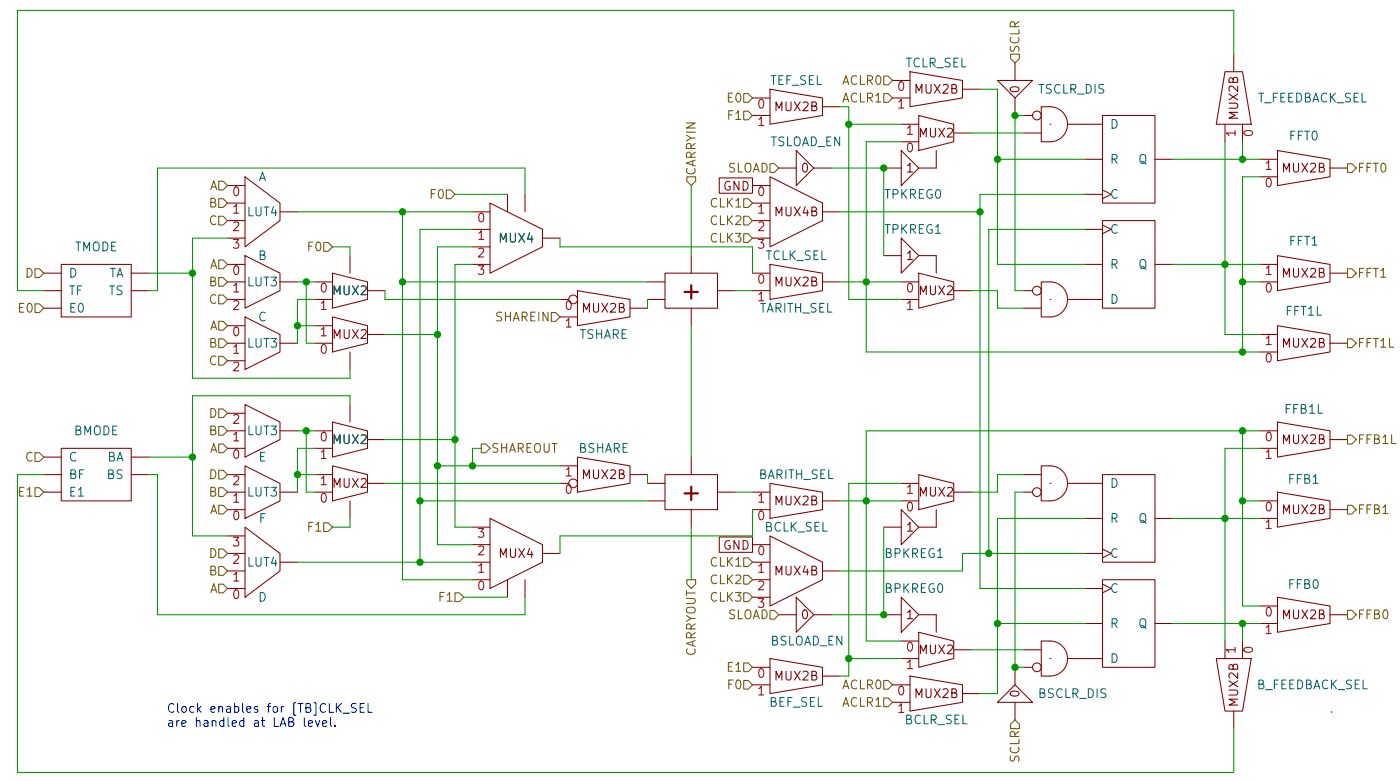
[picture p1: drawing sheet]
<svg xmlns="http://www.w3.org/2000/svg" width="203mm" height="113mm" viewBox="0 0 203 113" stroke-linecap="round" stroke-linejoin="round" font-family="sans-serif">
<g fill="none" stroke="#840000" stroke-width=".15">
<path d="M109.2 14.2h2.6M109.2 16.7h2.6M111.8 12.9l7.6 1.3v2.5l-7.6 1.3zM119.4 15.5h2.5M129.5 14.2h2.6M129.5 11.7h2.6M130.8 18h2.5M132.1 10.4l7.6 1.3v2.5l-7.6 1.3zM133.3 16.7l5.1 1.3v2.6l-5.1 1.2zM138.4 19.3h2.6M139.7 12.9h2.5M144.8 11.7h5.1l-2.6 2.5z"/>
<path d="M147.3 9.1v2.6M147.3 14.2v2.5M148.6 16.7h1.3M148.6 19.3h2.5M151.1 15.5h1.3a2.54 2.54 0 0 1 2.5 2.5 2.54 2.54 0 0 1-2.5 2.6h-1.3zM152.4 18h.1M154.9 18h5.1M160 16.7h7.6v12.7h-7.6zM177.8 10.4h2.5l1.3 7.6h-5.1zM177.8 18v2.6M179.1 7.9v2.5M180.3 18v2.6"/>
<path d="M6.3 39.6h2.6M8.9 38.3h10.1v7.7h-10.1zM19 39.6h2.6M33 34.5h2.6M33 38.3h2.6M33 26.9h2.6M33 29.4h2.6M33 32h2.6M35.6 37.1l5 2.5v2.5l-5 2.6zM35.6 25.6l5 3.8v2.6l-5 3.8zM40.6 30.7h2.6M48.3 39.6l5 1.3v2.5l-5 1.3z"/>
<path d="M50.8 37.1v2.5M68.6 30.7h2.5M68.6 33.3h2.5M68.6 35.8h2.5M68.6 38.3h2.5M71.1 29.4l7.6 3.9v2.5l-7.6 3.8zM73.7 28.2v2.5M76.2 28.2v2.5M78.7 34.5h2.6M96.5 39.6h7.6v5.1h-7.6zM100.3 37.1v2.5M104.4 25.8h4.8v2.2h-4.8z"/>
<path d="M109.2 39.6h2.6M109.2 34.5h2.6M109.2 26.9h2.6M109.2 29.4h2.6M109.2 32h2.6M111.8 38.3l7.6 1.3v2.5l-7.6 1.3zM111.8 25.6l7.6 3.8v2.6l-7.6 3.8zM113 24.4h2.6M115.6 21.8l2.5 2.6-2.5 2.5zM118.1 24.4h2.5M119.4 30.7h2.5M128.3 24.4h2.5"/>
<path d="M128.3 37.1h2.5M130.8 21.8l2.5 2.6-2.5 2.5zM130.8 34.5l2.5 2.6-2.5 2.5zM130.8 20.6h2.5M133.3 39.6l5.1 1.3v2.5l-5.1 1.3zM133.3 37.1h2.6v2.5M135.9 21.8v2.6h-2.6M157.5 33.3h2.5M157.5 38.3h2.5M157.5 23.1h2.5M157.5 28.2h2.5M160 32h7.6v12.7h-7.6z"/>
<path d="M160 32.6l1.3 .7-1.3 .6M160 27.5l1.3 .7-1.3 .6M167.6 38.3h2.6M167.6 23.1h2.6M182.9 38.3h2.5M182.9 25.6h2.5M182.9 23.1h2.5M185.4 21.8l7.6 1.3v2.5l-7.6 1.3zM185.4 37.1l7.6 1.2v2.6l-7.6 1.2zM193 39.6h2.6M193 24.4h2.6M6.3 42.1h2.6"/>
<path d="M6.3 44.7h2.6M19 42.1h2.6M33 40.9h2.6M33 49.8h2.6M33 47.2h2.6M33 52.3h2.6M33 43.4h2.6M33 59.9h2.6M35.6 46l5 2.5v2.5l-5 2.6zM35.6 58.7l5 2.5v2.5l-5 2.6zM40.6 40.9h2.6M40.6 49.8h2.6"/>
<path d="M45.7 40.9h2.6M45.7 49.8h2.6M45.7 47.2h2.6M45.7 43.4h2.6M48.3 46l5 1.2v2.6l-5 1.2zM50.8 51v2.6M50.8 58.7v2.5M53.3 42.1h2.6M53.3 48.5h2.6M81.3 43.4h1.2M81.3 46h2.5M83.8 42.1l7.6 1.3v2.6l-7.6 1.2z"/>
<path d="M91.4 44.7h2.6M94 40.9h2.5M94 43.4h2.5M100.3 44.7v2.5M104.1 42.1h2.6M109.2 42.1h2.6M119.4 40.9h2.5M130.8 40.9h2.5M130.8 43.4h2.5M138.4 42.1h2.6M148.6 42.1h1.3M148.6 44.7h2.5"/>
<path d="M151.1 40.9h1.3a2.54 2.54 0 0 1 2.5 2.5 2.54 2.54 0 0 1-2.5 2.6h-1.3zM152.4 43.4h.1M154.9 43.4h5.1M182.9 40.9h2.5M182.9 48.5h2.5M182.9 51h2.5M185.4 47.2l7.6 1.3v2.5l-7.6 1.3zM193 49.8h2.6M6.3 71.4h2.6M6.3 68.8h2.6M6.3 66.3h2.6M8.9 65h10.1v7.6h-10.1z"/>
<path d="M19 68.8h2.6M19 66.3h2.6M33 71.4h2.6M33 68.8h2.6M33 77.7h2.6M33 73.9h2.6M33 62.5h2.6M33 65h2.6M35.6 76.4l5 3.8v2.6l-5 3.8zM35.6 67.5l5 2.6v2.5l-5 2.6zM40.6 71.4h2.6M40.6 62.5h2.6"/>
<path d="M45.7 71.4h2.6M45.7 68.8h2.6M45.7 62.5h2.6M45.7 65h2.6M48.3 67.5l5 1.3v2.6l-5 1.2zM48.3 61.2l5 1.3v2.5l-5 1.3zM50.8 72.6v2.6M53.3 70.1h2.6M53.3 63.7h2.6M68.6 79h2.5M68.6 76.4h2.5M71.1 75.2l7.6 3.8v2.5l-7.6 3.8z"/>
<path d="M81.3 70.1h1.2M81.3 67.5h2.5M83.8 66.3l7.6 1.2v2.6l-7.6 1.3zM91.4 68.8h2.6M94 70.1h2.5M94 72.6h2.5M96.5 68.8h7.6v5.1h-7.6zM100.3 66.3v2.5M100.3 73.9v2.5M104.1 71.4h2.6M104.4 77.9h4.8v2.2h-4.8zM109.2 71.4h2.6"/>
<path d="M109.2 79h2.6M109.2 73.9h2.6M111.8 70.1l7.6 1.3v2.5l-7.6 1.3zM111.8 77.7l7.6 3.8v2.6l-7.6 3.8zM119.4 72.6h2.5M128.3 76.4h2.5M130.8 73.9l2.5 2.5-2.5 2.6zM130.8 70.1h2.5M130.8 72.6h2.5M133.3 68.8l5.1 1.3v2.5l-5.1 1.3zM135.9 73.9v2.5h-2.6M138.4 71.4h2.6"/>
<path d="M148.6 71.4h1.3M148.6 68.8h2.5M151.1 67.5h1.3a2.54 2.54 0 0 1 2.5 2.6 2.54 2.54 0 0 1-2.5 2.5h-1.3zM152.4 70.1h.1M154.9 70.1h5.1M157.5 75.2h2.5M160 68.8h7.6v12.7h-7.6zM160 79.6l1.3 .6-1.3 .7M167.6 75.2h2.6M182.9 72.6h2.5M182.9 75.2h2.5M182.9 62.5h2.5"/>
<path d="M182.9 65h2.5M185.4 61.2l7.6 1.3v2.5l-7.6 1.3zM185.4 71.4l7.6 1.2v2.6l-7.6 1.2zM193 73.9h2.6M193 63.7h2.6M33 80.2h2.6M33 85.3h2.6M33 82.8h2.6M40.6 81.5h2.6M68.6 84.1h2.5M68.6 81.5h2.5M73.7 84.1v2.5"/>
<path d="M76.2 84.1v2.5M78.7 80.2h2.6M109.2 99.3h2.6M109.2 84.1h2.6M109.2 81.5h2.6M109.2 96.8h2.6M109.2 86.6h2.6M111.8 95.5l7.6 1.3v2.5l-7.6 1.3zM113 89.1h2.6M115.6 86.6l2.5 2.5-2.5 2.6zM118.1 89.1h2.5M119.4 82.8h2.5"/>
<path d="M119.4 98h2.5M128.3 89.1h2.5M129.5 99.3h2.6M130.8 86.6l2.5 2.5-2.5 2.6zM130.8 92.9h2.5M130.8 95.5h2.5M132.1 98l7.6 1.3v2.5l-7.6 1.3zM133.3 91.7l5.1 1.2v2.6l-5.1 1.3zM133.3 89.1h2.6v2.6M138.4 94.2h2.6M147.3 96.8v2.5M148.6 94.2h2.5"/>
<path d="M148.6 96.8h1.3M151.1 92.9h1.3a2.54 2.54 0 0 1 2.5 2.6 2.54 2.54 0 0 1-2.5 2.5h-1.3zM152.4 95.5h.1M154.9 95.5h5.1M157.5 90.4h2.5M157.5 80.2h2.5M157.5 85.3h2.5M160 84.1h7.6v12.7h-7.6zM160 84.7l1.3 .6-1.3 .7M167.6 90.4h2.6M176.5 95.5h5.1l-1.3 7.6h-2.5zM177.8 92.9v2.6"/>
<path d="M180.3 92.9v2.6M182.9 87.9h2.5M182.9 90.4h2.5M185.4 86.6l7.6 1.3v2.5l-7.6 1.3zM193 89.1h2.6M129.5 101.8h2.6M139.7 100.6h2.5M144.8 101.8l2.5-2.5 2.6 2.5zM147.3 101.8v2.6M179.1 103.1v2.5M193.2 103.2h.1"/>
<circle cx="150.5" cy="16.7" r=".63"/>
<circle cx="83.2" cy="43.4" r=".63"/>
<circle cx="150.5" cy="42.1" r=".63"/>
<circle cx="83.2" cy="70.1" r=".63"/>
<circle cx="150.5" cy="71.4" r=".63"/>
<circle cx="150.5" cy="96.8" r=".63"/>
</g>
<g fill="none" stroke="#725600" stroke-width=".15">
<path d="M107.9 13.6h.7l.6 .6-.6 .6h-.7zM107.9 16.1h.7l.6 .6-.6 .7h-.7zM128.3 13.6h.6l.6 .6-.6 .6h-.6zM128.3 11h.6l.6 .7-.6 .6h-.6zM146.7 7.9h1.3v.6l-.7 .6-.6-.6zM5.1 39h.6l.6 .6-.6 .6h-.6zM31.7 37.7h.7l.6 .6-.6 .7h-.7zM31.7 28.8h.7l.6 .6-.6 .7h-.7zM31.7 31.4h.7l.6 .6-.6 .6h-.7zM31.7 26.3h.7l.6 .6-.6 .6h-.7zM47 35.2h.6l.7 .6-.7 .6h-.6zM64.8 27.5h.6l.6 .7-.6 .6h-.6z"/>
<path d="M99.7 25.6h1.3v.7l-.7 .6-.6-.6zM107.9 31.4h.7l.6 .6-.6 .6h-.7zM107.9 33.9h.7l.6 .6-.6 .7h-.7zM107.9 28.8h.7l.6 .6-.6 .7h-.7zM111.8 23.7h.6l.6 .7-.6 .6h-.6zM195.6 23.7h.6l.6 .7-.6 .6h-.6zM195.6 39h.6l.6 .6-.6 .6h-.6zM5.1 44.1h.6l.6 .6-.6 .6h-.6zM31.7 42.8h.7l.6 .6-.6 .7h-.7zM31.7 40.2h.7l.6 .7-.6 .6h-.7zM31.7 46.6h.7l.6 .6-.6 .7h-.7zM31.7 59.3h.7l.6 .6-.6 .7h-.7z"/>
<path d="M31.7 49.1h.7l.6 .7-.6 .6h-.7zM31.7 51.7h.7l.6 .6-.6 .6h-.7zM80 45.3h.6l.7 .7-.7 .6h-.6zM195.6 49.1h.6l.6 .7-.6 .6h-.6zM5.1 70.7h.6l.6 .7-.6 .6h-.6zM5.1 65.6h.6l.6 .7-.6 .6h-.6zM31.7 73.3h.7l.6 .6-.6 .6h-.7zM31.7 79.6h.7l.6 .6-.6 .7h-.7zM31.7 61.8h.7l.6 .7-.6 .6h-.7zM31.7 64.4h.7l.6 .6-.6 .6h-.7zM31.7 70.7h.7l.6 .7-.6 .6h-.7zM31.7 68.2h.7l.6 .6-.6 .7h-.7z"/>
<path d="M47 75.8h.6l.7 .6-.7 .7h-.6zM69.8 64.4h.7l.6 .6-.6 .6h-.7zM195.6 63.1h.6l.6 .6-.6 .7h-.6zM195.6 73.3h.6l.6 .6-.6 .6h-.6zM31.7 82.2h.7l.6 .6-.6 .6h-.7zM31.7 84.7h.7l.6 .6-.6 .7h-.7zM66 86h.7l.6 .6-.6 .6h-.7zM99.7 84.1h1.3v.6l-.7 .6-.6-.6zM107.9 83.4h.7l.6 .7-.6 .6h-.7zM107.9 80.9h.7l.6 .6-.6 .7h-.7zM107.9 96.1h.7l.6 .7-.6 .6h-.7zM107.9 98.7h.7l.6 .6-.6 .6h-.7z"/>
<path d="M107.9 86h.7l.6 .6-.6 .6h-.7zM111.8 88.5h.6l.6 .6-.6 .7h-.6zM128.3 98.7h.6l.6 .6-.6 .6h-.6zM195.6 88.5h.6l.6 .6-.6 .7h-.6zM128.3 101.2h.6l.6 .6-.6 .7h-.6zM147.3 104.4l.7 .6v.6h-1.3v-.6z"/>
</g>
<path d="M44.8 104.9l.6-.1-.1-.3h-.4l-.1 .2v.6h.5M45.8 104.5l.3 .8 .3-.8M46.8 104.9l.6-.1v-.3h-.4l-.2 .2 .1 .6h.5M48 104.1v1l.2 .2M48.6 105.2v.1M49.8 103.4h1M51.7 102.1l-.5-.1-.1 .1v.4l.5 .2 .1 .3-.2 .3-.5-.1M52.3 102.6h.4M52.9 102h-.6v1.3h.6M53.4 102v1.3h.6" fill="none" stroke="#0000c2" stroke-width=".15"/>
<g fill="none" stroke="#009600" stroke-width=".15">
<path d="M123.2 15.5v27.9h7.6M123.2 18h7.6M141 19.3h7.6M142.2 12.9h2.6v25.4h12.7M148.6 16.7h-1.3v25.4h1.3M179.1 7.9v-6.4h-176.6v40.6h3.8M21.6 39.6h6.3M33 34.5h-5.1v20.3h22.9v-1.2M43.2 30.7h25.4M48.3 35.8h2.5v1.3M58.4 30.7v53.4h10.2M66 28.2h7.7"/>
<path d="M68.6 38.3h-2.6v38.1h2.6M68.6 33.3h-7.6v48.2M68.6 35.8h-5.1v43.2h5.1M76.2 28.2v-3.8h-53.3v17.7h-1.3M81.3 34.5v1.3h27.9v3.8M100.3 26.9v10.2M120.6 24.4h7.7v12.7M121.9 30.7h20.3M130.8 20.6h-5.1v30.4h57.2M144.8 23.1h12.7M157.5 28.2h-15.3v57.1h15.3M157.5 33.3h-14v46.9"/>
<path d="M170.2 38.3h12.7M170.2 23.1h12.7M177.8 20.6v27.9h5.1M180.3 20.6v2.5M182.9 25.6h-2.6v25.4M43.2 40.9h2.5M43.2 47.2h2.5M44.4 40.9v8.9h1.3M45.7 43.4h-2.5v6.4M50.8 58.7v-1.3h-22.9v20.3h5.1M55.9 42.1v1.3h25.4M55.9 48.5h7.6"/>
<path d="M58.4 40.9h35.6M94 43.4v1.3M100.3 47.2v19.1M106.7 42.1h2.5M121.9 40.9h8.9M141 42.1h3.8v2.6h3.8M180.3 40.9h2.6M6.3 68.8h-3.8v43.2h176.6v-6.4M21.6 68.8h1.3v20.3h53.3v-2.5M21.6 66.3h6.3M43.2 68.8h2.5M43.2 62.5h2.5"/>
<path d="M44.4 62.5v8.9h1.3M45.7 65h-2.5v6.4M50.8 75.2v1.2h-2.5M55.9 70.1h25.4M55.9 63.7h10.1M61 72.6h33M63.5 67.5h17.8M69.8 65h-1.2v2.5M94 68.8v1.3M100.3 76.4v7.7M106.7 71.4h2.5M109.2 73.9v3.8h-27.9v2.5"/>
<path d="M121.9 72.6h8.9M128.3 76.4v12.7h-7.7M130.8 70.1h-7.6v27.9M148.6 68.8h-3.8v2.6h-3.8M148.6 71.4h-1.3v25.4h1.3M157.5 75.2h-12.7v25.4h-2.6M170.2 75.2h12.7M180.3 72.6h2.6M180.3 62.5v25.4h2.6M182.9 65h-5.1v27.9M182.9 62.5h-57.2v30.4h5.1M43.2 81.5h25.4"/>
<path d="M67.3 86.6h6.4M123.2 95.5h7.6M141 94.2h7.6M144.8 90.4h12.7M157.5 80.2h-17.8v2.6h-17.8M170.2 90.4h12.7M180.3 90.4v2.5"/>
</g>
<g fill="#009600" stroke="#009600" stroke-width=".15">
<circle cx="125.7" cy="40.9" r=".46"/>
<circle cx="142.2" cy="30.7" r=".46"/>
<circle cx="128.3" cy="24.4" r=".46"/>
<circle cx="123.2" cy="18" r=".46"/>
<circle cx="147.3" cy="16.7" r=".46"/>
<circle cx="177.8" cy="38.3" r=".46"/>
<circle cx="61" cy="81.5" r=".46"/>
<circle cx="61" cy="72.6" r=".46"/>
<circle cx="68.6" cy="67.5" r=".46"/>
<circle cx="63.5" cy="67.5" r=".46"/>
<circle cx="128.3" cy="89.1" r=".46"/>
<circle cx="123.2" cy="95.5" r=".46"/>
<circle cx="147.3" cy="96.8" r=".46"/>
<circle cx="144.8" cy="90.4" r=".46"/>
<circle cx="180.3" cy="72.6" r=".46"/>
<circle cx="177.8" cy="75.2" r=".46"/>
<circle cx="180.3" cy="90.4" r=".46"/>
<circle cx="180.3" cy="62.5" r=".46"/>
<circle cx="180.3" cy="51" r=".46"/>
<circle cx="143.5" cy="80.2" r=".46"/>
<circle cx="125.7" cy="72.6" r=".46"/>
<circle cx="180.3" cy="40.9" r=".46"/>
<circle cx="180.3" cy="23.1" r=".46"/>
<circle cx="144.8" cy="23.1" r=".46"/>
<circle cx="58.4" cy="40.9" r=".46"/>
<circle cx="58.4" cy="30.7" r=".46"/>
<circle cx="63.5" cy="48.5" r=".46"/>
<circle cx="66" cy="63.7" r=".46"/>
<circle cx="27.9" cy="66.3" r=".46"/>
<circle cx="43.2" cy="68.8" r=".46"/>
<circle cx="44.4" cy="62.5" r=".46"/>
<circle cx="27.9" cy="39.6" r=".46"/>
<circle cx="44.4" cy="40.9" r=".46"/>
<circle cx="43.2" cy="47.2" r=".46"/>
</g>
<g font-size="3.5" fill="#840000">
<text x="99.3" y="43.4">+</text>
<text x="99.3" y="72.6">+</text>
</g>
<g font-size="1.8" fill="#006464">
<text x="131.3" y="9.8">TCLR_SEL</text>
<text x="111.7" y="12.3">TEF_SEL</text>
<text x="150.6" y="13.6">TSCLR_DIS</text>
<text x="182.3" y="14.8">T_FEEDBACK_SEL</text>
<text x="111.7" y="21.2">TSLOAD_EN</text>
<text x="161" y="18.7">D</text>
<text x="161" y="23.7">R</text>
<text x="165.2" y="23.7">Q</text>
<text x="187.1" y="20.4">FFT0</text>
<text x="37.5" y="26.3">A</text>
<text x="128.4" y="28.8">TPKREG0</text>
<text x="161" y="28.8">C</text>
<text x="35.9" y="31.4">LUT4</text>
<text x="72.5" y="35.2">MUX4</text>
<text x="128.4" y="33.9">TPKREG1</text>
<text x="161" y="33.9">C</text>
<text x="187.1" y="35.6">FFT1</text>
<text x="9.9" y="40.2">D</text>
<text x="10.8" y="36.4">TMODE</text>
<text x="15.7" y="40.2">TA</text>
<text x="35.9" y="41.5">LUT3</text>
<text x="37.5" y="37.7">B</text>
<text x="111" y="37.7">TCLK_SEL</text>
<text x="161" y="39">R</text>
<text x="165.2" y="39">Q</text>
<text x="9.9" y="45.3">E0</text>
<text x="9.9" y="42.8">TF</text>
<text x="15.8" y="42.8">TS</text>
<text x="37.5" y="46.6">C</text>
<text x="48.3" y="42.8">MUX2</text>
<text x="110" y="43.7">1</text>
<text x="110.1" y="45.3">TARITH_SEL</text>
<text x="161" y="44.1">D</text>
<text x="186.6" y="45.8">FFT1L</text>
<text x="35.9" y="50.4">LUT3</text>
<text x="84" y="49.1">TSHARE</text>
<text x="186.5" y="60">FFB1L</text>
<text x="10.7" y="63.1">BMODE</text>
<text x="35.9" y="63.1">LUT3</text>
<text x="48.3" y="64.4">MUX2</text>
<text x="83.9" y="65.6">BSHARE</text>
<text x="9.9" y="69.5">BF</text>
<text x="9.9" y="66.9">C</text>
<text x="9.9" y="72">E1</text>
<text x="15.5" y="66.9">BA</text>
<text x="15.6" y="69.5">BS</text>
<text x="35.9" y="72">LUT3</text>
<text x="37.5" y="66.9">E</text>
<text x="110" y="69.5">BARITH_SEL</text>
<text x="161" y="70.7">D</text>
<text x="187" y="70.1">FFB1</text>
<text x="37.6" y="75.8">F</text>
<text x="110.9" y="77.1">BCLK_SEL</text>
<text x="161" y="75.8">R</text>
<text x="165.2" y="75.8">Q</text>
<text x="35.9" y="82.2">LUT4</text>
<text x="128.4" y="80.9">BPKREG1</text>
<text x="161" y="80.9">C</text>
<text x="37.5" y="87.2">D</text>
<text x="128.4" y="86">BPKREG0</text>
<text x="161" y="86">C</text>
<text x="187" y="85.4">FFB0</text>
<text x="111.7" y="93.6">BSLOAD_EN</text>
<text x="161" y="91">R</text>
<text x="165.2" y="91">Q</text>
<text x="150.7" y="101.2">BSCLR_DIS</text>
<text x="161" y="96.1">D</text>
<text x="182.2" y="99.9">B_FEEDBACK_SEL</text>
<text x="111.6" y="102.5">BEF_SEL</text>
<text x="131.2" y="105">BCLR_SEL</text>
</g>
<g font-size="1.8" fill="#725600">
<text x="148" y="7.8" transform="rotate(-90 148 7.8)">SCLR</text>
<text x="105.7" y="14.8">E0</text>
<text x="105.8" y="17.4">F1</text>
<text x="122.3" y="12.3">ACLR0</text>
<text x="30.4" y="27.5">A</text>
<text x="62.6" y="28.8">F0</text>
<text x="101" y="25.5" transform="rotate(-90 101 25.5)">CARRYIN</text>
<text x="105.5" y="25">SLOAD</text>
<text x="197" y="25">FFT0</text>
<text x="30.4" y="30.1">B</text>
<text x="30.4" y="32.6">C</text>
<text x="103.2" y="32.6">CLK2</text>
<text x="103.2" y="35.2">CLK3</text>
<text x="103.2" y="30.1">CLK1</text>
<text x="3.7" y="40.2">D</text>
<text x="30.4" y="39">A</text>
<text x="30.4" y="41.5">B</text>
<text x="44.8" y="36.4">F0</text>
<text x="197" y="40.2">FFT1</text>
<text x="2.8" y="45.3">E0</text>
<text x="30.4" y="44.1">C</text>
<text x="30.4" y="47.9">A</text>
<text x="71.9" y="46.6">SHAREIN</text>
<text x="30.4" y="50.4">B</text>
<text x="30.4" y="52.9">C</text>
<text x="197" y="50.4">FFT1L</text>
<text x="30.4" y="60.6">D</text>
<text x="30.4" y="63.1">B</text>
<text x="30.4" y="65.6">A</text>
<text x="71.2" y="65.6">SHAREOUT</text>
<text x="197" y="64.4">FFB1L</text>
<text x="2.8" y="72">E1</text>
<text x="3.7" y="66.9">C</text>
<text x="30.4" y="72">B</text>
<text x="30.4" y="69.5">D</text>
<text x="30.4" y="74.5">A</text>
<text x="44.8" y="77.1">F1</text>
<text x="197" y="74.5">FFB1</text>
<text x="30.4" y="83.4">B</text>
<text x="30.4" y="80.9">D</text>
<text x="103.2" y="82.2">CLK1</text>
<text x="30.4" y="86">A</text>
<text x="63.9" y="87.2">F1</text>
<text x="103.2" y="84.7">CLK2</text>
<text x="103.2" y="87.2">CLK3</text>
<text x="105.5" y="89.8">SLOAD</text>
<text x="197" y="89.8">FFB0</text>
<text x="101" y="95.5" transform="rotate(-90 101 95.5)">CARRYOUT</text>
<text x="105.7" y="97.4">E1</text>
<text x="105.8" y="99.9">F0</text>
<text x="122.3" y="102.5">ACLR1</text>
<text x="148" y="110.6" transform="rotate(-90 148 110.6)">SCLR</text>
</g>
<g font-size="1.8" fill="#a90000">
<text x="110" y="15.7">0</text>
<text x="130.3" y="13.2">0</text>
<text x="130.3" y="15.7">1</text>
<text x="110" y="18.3">1</text>
<text x="131.6" y="22.1">0</text>
<text x="131.6" y="19.5">1</text>
<text x="179.3" y="19.8" transform="rotate(-90 179.3 19.8)">1</text>
<text x="181.9" y="19.8" transform="rotate(-90 181.9 19.8)">0</text>
<text x="33.8" y="28.4">0</text>
<text x="110" y="28.4">0</text>
<text x="183.7" y="27.2">0</text>
<text x="183.7" y="24.6">1</text>
<text x="33.8" y="31">1</text>
<text x="33.8" y="33.5">2</text>
<text x="69.4" y="32.2">0</text>
<text x="69.4" y="34.8">1</text>
<text x="110" y="31">1</text>
<text x="110" y="33.5">2</text>
<text x="33.8" y="39.9">0</text>
<text x="33.8" y="36.1">3</text>
<text x="69.4" y="37.3">2</text>
<text x="69.4" y="39.9">3</text>
<text x="110" y="41.1">0</text>
<text x="110" y="36.1">3</text>
<text x="183.7" y="39.9">1</text>
<text x="33.8" y="42.4">1</text>
<text x="33.8" y="44.9">2</text>
<text x="46.5" y="42.4">0</text>
<text x="46.5" y="44.9">1</text>
<text x="82.1" y="44.9">0</text>
<text x="82.1" y="47.5">1</text>
<text x="131.6" y="42.4">0</text>
<text x="131.6" y="44.9">1</text>
<text x="183.7" y="42.4">0</text>
<text x="33.8" y="48.8">0</text>
<text x="33.8" y="51.3">1</text>
<text x="33.8" y="53.8">2</text>
<text x="46.5" y="51.3">0</text>
<text x="46.5" y="48.8">1</text>
<text x="183.7" y="52.6">0</text>
<text x="183.7" y="50">1</text>
<text x="33.8" y="64">1</text>
<text x="33.8" y="61.5">2</text>
<text x="46.5" y="64">0</text>
<text x="183.7" y="64">0</text>
<text x="33.8" y="70.3">2</text>
<text x="33.8" y="66.5">0</text>
<text x="46.5" y="70.3">1</text>
<text x="46.5" y="66.5">1</text>
<text x="82.1" y="71.6">0</text>
<text x="82.1" y="69.1">1</text>
<text x="131.6" y="71.6">1</text>
<text x="183.7" y="66.5">1</text>
<text x="33.8" y="75.4">0</text>
<text x="33.8" y="72.9">1</text>
<text x="46.5" y="72.9">0</text>
<text x="69.4" y="78">3</text>
<text x="110" y="75.4">0</text>
<text x="110" y="72.9">1</text>
<text x="131.6" y="74.2">0</text>
<text x="183.7" y="74.2">0</text>
<text x="183.7" y="76.7">1</text>
<text x="33.8" y="81.8">2</text>
<text x="33.8" y="79.2">3</text>
<text x="69.4" y="83">1</text>
<text x="69.4" y="80.5">2</text>
<text x="110" y="80.5">0</text>
<text x="110" y="83">1</text>
<text x="33.8" y="86.9">0</text>
<text x="33.8" y="84.3">1</text>
<text x="69.4" y="85.6">0</text>
<text x="110" y="85.6">2</text>
<text x="110" y="88.1">3</text>
<text x="183.7" y="89.4">0</text>
<text x="131.6" y="94.5">0</text>
<text x="179.3" y="94.7" transform="rotate(-90 179.3 94.7)">1</text>
<text x="181.9" y="94.7" transform="rotate(-90 181.9 94.7)">0</text>
<text x="183.7" y="91.9">1</text>
<text x="110" y="98.3">0</text>
<text x="110" y="100.8">1</text>
<text x="130.3" y="100.8">0</text>
<text x="131.6" y="97">1</text>
<text x="130.3" y="103.4">1</text>
</g>
<g font-size="1.8" fill="#840000">
<text x="112.5" y="16.1">MUX2B</text>
<text x="132.8" y="13.6">MUX2B</text>
<text x="148" y="13.4" transform="rotate(-90 148 13.4)">0</text>
<text x="179.7" y="17.3" transform="rotate(-90 179.7 17.3)">MUX2B</text>
<text x="133.4" y="19.9">MUX2</text>
<text x="105" y="27.6">GND</text>
<text x="116.3" y="25">0</text>
<text x="131.6" y="25">1</text>
<text x="186.1" y="25">MUX2B</text>
<text x="112.5" y="31.4">MUX4B</text>
<text x="112.5" y="41.5">MUX2B</text>
<text x="131.6" y="37.7">1</text>
<text x="186.1" y="40.2">MUX2B</text>
<text x="84.5" y="45.3">MUX2B</text>
<text x="133.4" y="42.8">MUX2</text>
<text x="48.3" y="49.1">MUX2</text>
<text x="186.1" y="50.4">MUX2B</text>
<text x="186.1" y="64.4">MUX2B</text>
<text x="48.3" y="70.7">MUX2</text>
<text x="84.5" y="69.5">MUX2B</text>
<text x="133.4" y="72">MUX2</text>
<text x="112.5" y="73.3">MUX2B</text>
<text x="131.6" y="77.1">1</text>
<text x="186.1" y="74.5">MUX2B</text>
<text x="72.5" y="80.9">MUX4</text>
<text x="105" y="79.7">GND</text>
<text x="112.5" y="83.4">MUX4B</text>
<text x="116.3" y="89.8">0</text>
<text x="131.6" y="89.8">1</text>
<text x="186.1" y="89.8">MUX2B</text>
<text x="133.4" y="94.9">MUX2</text>
<text x="112.5" y="98.7">MUX2B</text>
<text x="132.8" y="101.2">MUX2B</text>
<text x="148" y="101.1" transform="rotate(-90 148 101.1)">0</text>
<text x="179.7" y="102.4" transform="rotate(-90 179.7 102.4)">MUX2B</text>
</g>
<g font-size="1.8" fill="#009600">
<text x="122.3" y="14.8">ACLR1</text>
<text x="122.3" y="99.9">ACLR0</text>
</g>
<g font-size="1.8" fill="#0000c2">
<text x="24.1" y="103.3">Clock enables for [TB]CLK_SEL</text>
<text x="24.1" y="105.4">are handled at LAB level.</text>
</g>
</svg>
